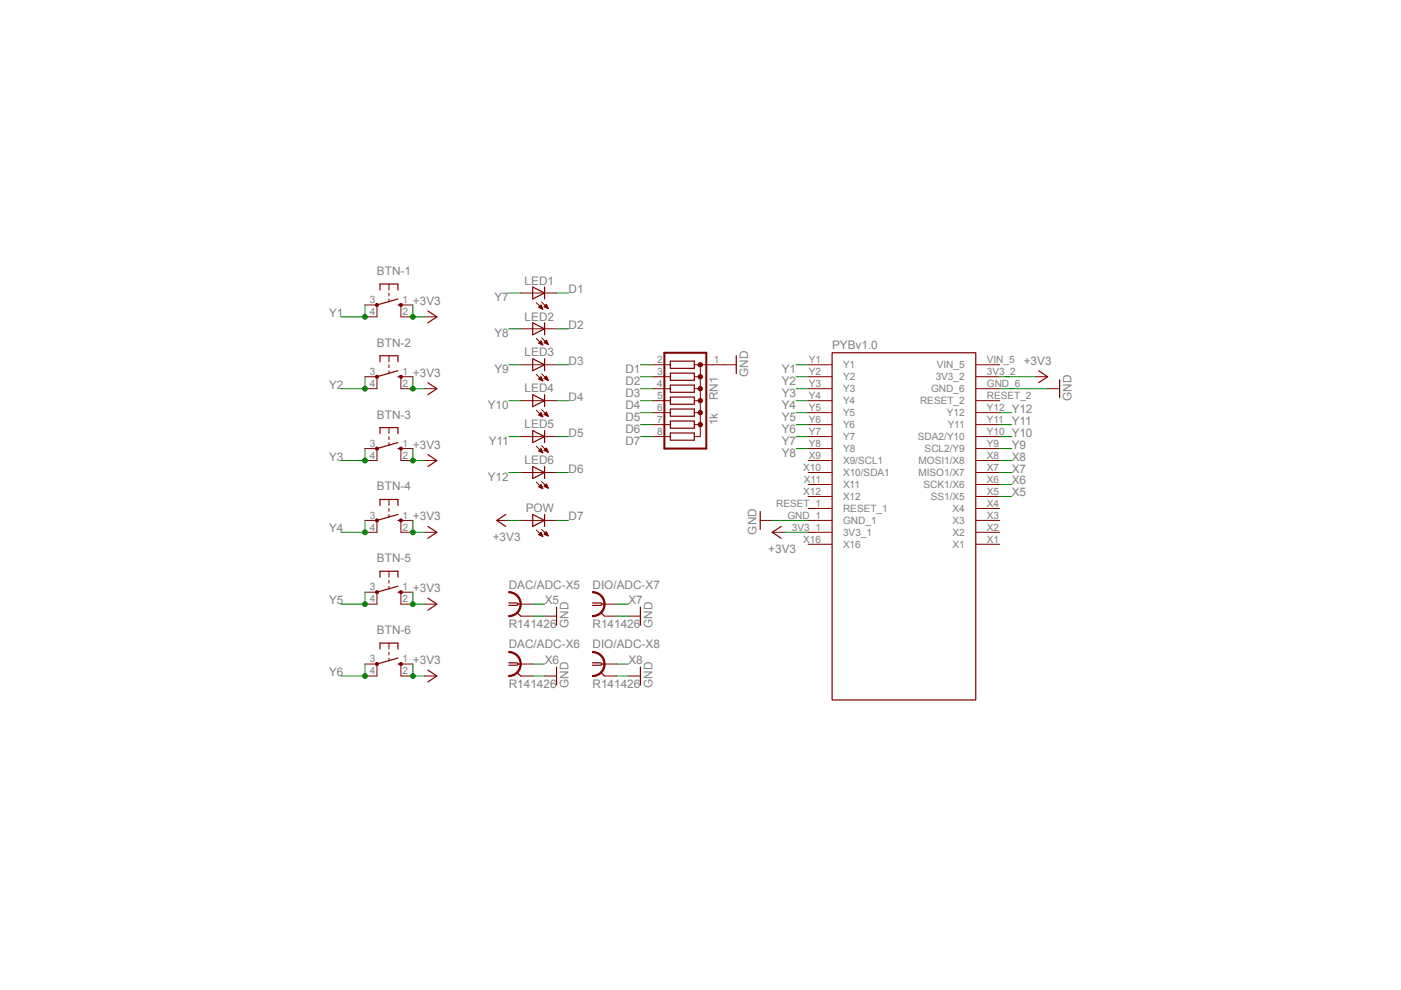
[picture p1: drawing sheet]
<svg xmlns="http://www.w3.org/2000/svg" width="297mm" height="210mm" viewBox="0 0 297 210" stroke-linecap="round" stroke-linejoin="round" font-family="sans-serif">
<path d="M176.4 74.8h30.5v73.7h-30.5zM220.2 78.6l1.9 1.3-1.9 1.3M80.6 92v-1.3h3.8v1.3M84.4 95.1h.6M84.4 93.9l-4.5 1.2M224.7 80.5v3.8M165.6 111.7l-1.9 1.2 1.9 1.3" fill="none" stroke="#800000" stroke-width=".25"/>
<g fill="none" stroke="#800000" stroke-width=".21">
<path d="M171.3 79.9h5.1M171.3 77.4h5.1M206.9 79.9h5.1M206.9 77.4h5.1M219.6 79.9h2.5M79.9 95.1v2.6M82.5 90.7v1.3M82.5 92.6v.6M82.5 93.9v.6M85 95.1v2.6M171.3 92.6h5.1M171.3 82.4h5.1"/>
<path d="M171.3 95.1h5.1M171.3 97.7h5.1M171.3 85h5.1M171.3 87.5h5.1M171.3 90.1h5.1M206.9 92.6h5.1M206.9 82.4h5.1M206.9 95.1h5.1M206.9 97.7h5.1M206.9 85h5.1M206.9 87.5h5.1M206.9 90.1h5.1"/>
<path d="M222.1 82.4h2.6M163.7 112.9h2.6M171.3 100.2h5.1M171.3 102.8h5.1M171.3 105.3h5.1M171.3 107.8h5.1M171.3 110.4h5.1M171.3 112.9h5.1M171.3 115.4h5.1M206.9 100.2h5.1M206.9 102.8h5.1M206.9 105.3h5.1"/>
<path d="M206.9 107.8h5.1M206.9 110.4h5.1M206.9 112.9h5.1M206.9 115.4h5.1"/>
</g>
<circle cx="79.9" cy="95.1" r=".33" fill="#800000"/>
<circle cx="79.9" cy="95.1" r=".33" fill="none" stroke="#800000" stroke-width=".21"/>
<circle cx="85" cy="95.1" r=".33" fill="#800000"/>
<g fill="none" stroke="#800000" stroke-width=".21">
<path d="M77.4 95.1h2.5M77.4 97.7h2.5M85 95.1h2.5M85 97.7h2.5M79.9 110.4v2.5M82.5 105.9v1.3M82.5 107.8v.7M82.5 109.1v.6M85 110.4v2.5"/>
<circle cx="85" cy="95.1" r=".33"/>
</g>
<path d="M80.6 107.2v-1.3h3.8v1.3M84.4 110.4h.6M84.4 109.1l-4.5 1.3" fill="none" stroke="#800000" stroke-width=".25"/>
<circle cx="79.9" cy="110.4" r=".33" fill="#800000"/>
<circle cx="79.9" cy="110.4" r=".33" fill="none" stroke="#800000" stroke-width=".21"/>
<circle cx="85" cy="110.4" r=".33" fill="#800000"/>
<g fill="none" stroke="#800000" stroke-width=".21">
<path d="M79.9 64.7v2.5M82.5 60.2v1.3M82.5 62.1v.7M82.5 63.4v.7M85 64.7v2.5M110.4 77.4h7.6M110.4 62.1h7.6M110.4 69.7h7.6M113.7 71.8l1.4 1.4-.9-.4 .5-.5 .4 .9M113.7 79.4l1.4 1.4M113.7 64.2l1.4 1.4M114.2 72.8h.7"/>
<path d="M114.3 65.2h.6M114.3 65.1h.6M114.3 72.7h.6M114.4 65h.4M114.4 72.6h.4M114.5 64.9h.3M114.5 72.9h.5M114.6 72.5h.2M114.6 65.3h.4M114.7 64.7h.1M114.7 79.9h.1M114.7 72.3h.1"/>
<path d="M114.7 79.9l.4 .9-.9-.4zM114.7 64.7l.4 .9-.9-.4zM114.8 73.1h.2M114.8 79.3l1.4 1.4M114.8 64.1l1.4 1.3M114.8 71.6l1.4 1.4M114.8 65.5h.2M115.3 65.1l.5-.5 .4 .8zM115.3 72.7l.5-.5 .4 .8zM115.4 72.7h.7M115.4 65h.6M115.4 65.1h.7"/>
<path d="M115.4 72.6h.6M115.5 64.9h.5M115.6 72.5h.4M115.7 64.7h.2M115.7 72.8h.4M115.7 79.9h.2M115.7 72.3h.2M115.7 65.2h.4M115.8 64.6h.1M115.8 72.2h.1M115.8 79.8h.1M116 72.9h.2"/>
<path d="M116 65.3h.2M153.6 77.4h2.5M110.4 85h7.6M110.4 92.6h7.6M113.7 87l1.4 1.4M113.7 94.6l1.4 1.4M114.2 80.4h.7M114.2 88h.7M114.3 95.6h.6M114.3 80.3h.6M114.3 87.9h.6M114.4 95.5h.4"/>
<path d="M114.4 95.7h.6M114.4 88.1h.6M114.4 80.2h.4M114.5 80.5h.5M114.5 87.8h.3M114.5 95.4h.3M114.6 80.1h.2M114.6 87.7h.2M114.6 95.2h.2M114.7 95.8h.3M114.7 87.5h.1M114.7 87.5l.4 .9-.9-.4z"/>
<path d="M114.7 95.1l.4 .9-.9-.3zM114.7 88.2h.3M114.8 80.6h.2M114.8 86.9l1.4 1.4M114.8 94.5l1.4 1.4M115 96h.1M115 88.4h.1M115 80.8h.1M115.3 80.3l.5-.5 .4 .9zM115.3 87.9l.5-.5 .4 .9zM115.3 95.5l.5-.5 .4 .9zM115.4 80.3h.7"/>
<path d="M115.4 87.9h.7M115.4 95.5h.7M115.5 80.2h.5M115.5 87.8h.5M115.5 95.4h.5M115.5 95.6h.6M115.6 80.1h.4M115.6 88h.5M115.6 87.7h.4M115.6 80.4h.5M115.6 95.2h.3M115.7 87.5h.2"/>
<path d="M115.7 95.1h.2M115.8 95.7h.4M115.8 87.4h.1M115.9 88.1h.3M115.9 80.5h.3M116.1 95.8h.1M116.2 88.2h.1M116.2 80.6h.1M77.4 110.4h2.5M77.4 112.9h2.5M85 110.4h2.5M85 112.9h2.5"/>
<path d="M110.4 110.4h7.6M110.4 100.2h7.6M113.7 102.3l1.4 1.4M113.7 112.4l1.4 1.4M114.3 103.2h.6M114.3 113.5h.6M114.3 113.3h.6M114.3 103.3h.7M114.4 103.1h.4M114.4 113.2h.4M114.5 103h.3M114.5 113.1h.3"/>
<path d="M114.6 113.6h.4M114.6 103.4h.4M114.6 102.8h.1M114.7 113h.1M114.7 102.8l.4 .9-.9-.4zM114.7 112.9l.4 .9-.9-.4zM114.8 102.1l1.4 1.4M114.8 112.3l1.4 1.4M114.8 113.7h.2M114.9 103.6h.2M115.3 103.1l.5-.5 .4 .9zM115.3 113.3l.5-.5 .4 .9z"/>
<path d="M115.4 103.1h.7M115.4 113.2h.6M115.4 113.3h.7M115.5 103.2h.6M115.5 103h.5M115.5 113.1h.5M115.7 102.8h.2M115.7 113h.2M115.7 113.5h.4M115.8 102.7h.1M115.8 103.3h.4M115.8 112.9h.1"/>
<path d="M116 113.6h.2M116.1 103.4h.1"/>
<circle cx="85" cy="110.4" r=".33"/>
</g>
<g fill="none" stroke="#800000" stroke-width=".25">
<path d="M80.6 61.5v-1.3h3.8v1.3M84.4 64.7h.6M84.4 63.4l-4.5 1.3M112.9 76.1l2.6 1.3-2.6 1.2zM112.9 60.9l2.6 1.2-2.6 1.3zM112.9 68.5l2.6 1.2-2.6 1.3zM115.5 76.1v2.5M115.5 60.9v2.5M115.5 68.5v2.5M156.1 75.5v3.8M112.9 83.7l2.6 1.3-2.6 1.3zM112.9 91.3l2.6 1.3-2.6 1.3z"/>
<path d="M112.9 99l2.6 1.2-2.6 1.3zM115.5 83.7v2.6M115.5 91.3v2.6M115.5 99v2.5M112.9 109.1l2.6 1.3-2.6 1.3zM115.5 109.1v2.6"/>
</g>
<circle cx="79.9" cy="64.7" r=".33" fill="#800000"/>
<circle cx="79.9" cy="64.7" r=".33" fill="none" stroke="#800000" stroke-width=".21"/>
<circle cx="85" cy="64.7" r=".33" fill="#800000"/>
<g fill="none" stroke="#800000" stroke-width=".21">
<path d="M77.4 64.7h2.5M77.4 67.2h2.5M79.9 79.9v2.5M82.5 75.5v1.2M82.5 77.4v.6M82.5 78.6v.7M85 79.9v2.5M85 64.7h2.5M85 67.2h2.5"/>
<circle cx="85" cy="64.7" r=".33"/>
</g>
<path d="M80.6 76.7v-1.2h3.8v1.2M84.4 79.9h.6M84.4 78.6l-4.5 1.3" fill="none" stroke="#800000" stroke-width=".25"/>
<circle cx="79.9" cy="79.9" r=".33" fill="#800000"/>
<circle cx="79.9" cy="79.9" r=".33" fill="none" stroke="#800000" stroke-width=".21"/>
<circle cx="85" cy="79.9" r=".33" fill="#800000"/>
<g fill="none" stroke="#800000" stroke-width=".21">
<path d="M77.4 79.9h2.5M85 79.9h2.5M77.4 82.4h2.5M85 82.4h2.5M105.3 110.4h2.6M79.9 125.6v2.5M82.5 121.2v1.2M82.5 123.1v.6M82.5 124.3v.7M85 125.6v2.5"/>
<circle cx="85" cy="79.9" r=".33"/>
</g>
<path d="M107.2 109.1l-1.9 1.3 1.9 1.3M80.6 122.4v-1.2h3.8v1.2M84.4 125.6h.6M84.4 124.3l-4.5 1.3" fill="none" stroke="#800000" stroke-width=".25"/>
<circle cx="79.9" cy="125.6" r=".33" fill="#800000"/>
<circle cx="79.9" cy="125.6" r=".33" fill="none" stroke="#800000" stroke-width=".21"/>
<circle cx="85" cy="125.6" r=".33" fill="#800000"/>
<g fill="none" stroke="#800000" stroke-width=".21">
<path d="M77.4 125.6h2.5M77.4 128.1h2.5M82.5 136.4v1.3M82.5 138.3v.6M82.5 139.6v.6M85 125.6h2.5M85 128.1h2.5M79.9 140.8v2.6M85 140.8v2.6"/>
<circle cx="85" cy="125.6" r=".33"/>
</g>
<path d="M80.6 137.7v-1.3h3.8v1.3M84.4 139.6l-4.5 1.2M84.4 140.8h.6" fill="none" stroke="#800000" stroke-width=".25"/>
<circle cx="79.9" cy="140.8" r=".33" fill="#800000"/>
<circle cx="79.9" cy="140.8" r=".33" fill="none" stroke="#800000" stroke-width=".21"/>
<circle cx="85" cy="140.8" r=".33" fill="#800000"/>
<g fill="none" stroke="#800000" stroke-width=".21">
<path d="M90.1 67.2h2.5M140.9 77.4h1.2M140.9 79.9h1.2M147.2 77.4h3.8M148.5 77.4v2.5h-1.3M148.5 79.9v2.5h-1.3M90.1 82.4h2.5M90.1 97.7h2.5M140.9 90.1h1.2M140.9 82.4h1.2M140.9 87.5h1.2M140.9 85h1.2"/>
<path d="M140.9 92.6h1.2M147.2 90.1h1.3M148.5 82.4v2.6h-1.3M148.5 85v2.5h-1.3M148.5 90.1v2.5h-1.3M148.5 87.5v2.6M90.1 112.9h2.5M90.1 128.1h2.5M77.4 140.8h2.5M77.4 143.4h2.5M85 140.8h2.5M85 143.4h2.5"/>
<path d="M90.1 143.4h2.5"/>
<circle cx="85" cy="140.8" r=".33"/>
</g>
<g fill="none" stroke="#800000" stroke-width=".25">
<path d="M90.7 66l1.9 1.2-1.9 1.3M142.1 79.1h5.1v1.6h-5.1zM142.1 76.6h5.1v1.5h-5.1zM90.7 81.2l1.9 1.2-1.9 1.3M90.7 96.4l1.9 1.3-1.9 1.3M142.1 81.7h5.1v1.5h-5.1zM142.1 84.2h5.1v1.5h-5.1zM142.1 86.8h5.1v1.5h-5.1zM142.1 89.3h5.1v1.5h-5.1zM142.1 91.8h5.1v1.6h-5.1zM90.7 111.7l1.9 1.2-1.9 1.3M90.7 126.9l1.9 1.2-1.9 1.3"/>
<path d="M90.7 142.1l1.9 1.3-1.9 1.3"/>
</g>
<path d="M140.9 74.8h8.9v20.3h-8.9z" fill="none" stroke="#800000" stroke-width=".42"/>
<path d="M148.1 89.8a.47 .47 0 0 1 .7 0 .47 .47 0 0 1-.2 .7 .47 .47 0 0 1-.6-.4h.5h-.5z" fill-rule="evenodd" fill="#800000"/>
<path d="M148.1 89.8a.47 .47 0 0 1 .7 0 .47 .47 0 0 1-.2 .7 .47 .47 0 0 1-.6-.4h.5h-.5z" fill="none" stroke="#800000" stroke-width=".21"/>
<path d="M148.1 87.3a.47 .47 0 0 1 .7-.1 .47 .47 0 0 1-.2 .8 .47 .47 0 0 1-.6-.5h.5h-.5z" fill-rule="evenodd" fill="#800000"/>
<path d="M148.1 87.3a.47 .47 0 0 1 .7-.1 .47 .47 0 0 1-.2 .8 .47 .47 0 0 1-.6-.5h.5h-.5z" fill="none" stroke="#800000" stroke-width=".21"/>
<path d="M148.1 84.8a.47 .47 0 0 1 .7-.1 .47 .47 0 0 1-.2 .7 .47 .47 0 0 1-.6-.4h.5h-.5z" fill-rule="evenodd" fill="#800000"/>
<path d="M148.1 84.8a.47 .47 0 0 1 .7-.1 .47 .47 0 0 1-.2 .7 .47 .47 0 0 1-.6-.4h.5h-.5z" fill="none" stroke="#800000" stroke-width=".21"/>
<path d="M148.1 82.2a.47 .47 0 0 1 .7-.1 .47 .47 0 0 1-.2 .8 .47 .47 0 0 1-.6-.5l.5 .1-.5-.1z" fill-rule="evenodd" fill="#800000"/>
<path d="M148.1 82.2a.47 .47 0 0 1 .7-.1 .47 .47 0 0 1-.2 .8 .47 .47 0 0 1-.6-.5l.5 .1-.5-.1z" fill="none" stroke="#800000" stroke-width=".21"/>
<path d="M148.1 79.7a.47 .47 0 0 1 .7-.1 .47 .47 0 0 1-.2 .7 .47 .47 0 0 1-.6-.4h.5h-.5z" fill-rule="evenodd" fill="#800000"/>
<path d="M148.1 79.7a.47 .47 0 0 1 .7-.1 .47 .47 0 0 1-.2 .7 .47 .47 0 0 1-.6-.4h.5h-.5z" fill="none" stroke="#800000" stroke-width=".21"/>
<path d="M148.1 77.1a.47 .47 0 0 1 .7 0 .47 .47 0 0 1-.2 .7 .47 .47 0 0 1-.6-.4h.5h-.5z" fill-rule="evenodd" fill="#800000"/>
<path d="M138.3 77.4h2.6M138.3 79.9h2.6M148.1 77.1a.47 .47 0 0 1 .7 0 .47 .47 0 0 1-.2 .7 .47 .47 0 0 1-.6-.4h.5h-.5zM151 77.4h2.6M138.3 82.4h2.6M138.3 85h2.6M138.3 87.5h2.6M138.3 90.1h2.6M138.3 92.6h2.6" fill="none" stroke="#800000" stroke-width=".21"/>
<path d="M107.9 125.5a2.67 2.67 0 0 1 2.6 2.6 2.67 2.67 0 0 1-2.6 2.7v-.2a2.41 2.41 0 0 0 2.4-2.5 2.41 2.41 0 0 0-2.4-2.4z" fill-rule="evenodd" fill="#800000"/>
<path d="M107.9 125.5a2.67 2.67 0 0 1 2.6 2.6 2.67 2.67 0 0 1-2.6 2.7v-.2a2.41 2.41 0 0 0 2.4-2.5 2.41 2.41 0 0 0-2.4-2.4zM109.9 128.1h3M110.4 130.7h2.5" fill="none" stroke="#800000" stroke-width=".21"/>
<path d="M107.9 127.9h1.7l.3 .2-.3 .3h-1.7M109.6 129.9l.8 .8" fill="none" stroke="#800000" stroke-width=".25"/>
<path d="M107.9 138.2a2.67 2.67 0 0 1 2.6 2.6 2.67 2.67 0 0 1-2.6 2.7v-.2a2.41 2.41 0 0 0 2.4-2.5 2.41 2.41 0 0 0-2.4-2.4z" fill-rule="evenodd" fill="#800000"/>
<path d="M107.9 138.2a2.67 2.67 0 0 1 2.6 2.6 2.67 2.67 0 0 1-2.6 2.7v-.2a2.41 2.41 0 0 0 2.4-2.5 2.41 2.41 0 0 0-2.4-2.4zM115.5 130.7h2.5M109.9 140.8h3M110.4 143.4h2.5M115.5 143.4h2.5" fill="none" stroke="#800000" stroke-width=".21"/>
<path d="M118 128.8v3.8M107.9 140.6h1.7l.3 .2-.3 .3h-1.7M109.6 142.6l.8 .8M118 141.5v3.8" fill="none" stroke="#800000" stroke-width=".25"/>
<path d="M125.6 125.5a2.67 2.67 0 0 1 2.7 2.6 2.67 2.67 0 0 1-2.7 2.7v-.2a2.41 2.41 0 0 0 2.4-2.5 2.41 2.41 0 0 0-2.4-2.4z" fill-rule="evenodd" fill="#800000"/>
<path d="M125.6 125.5a2.67 2.67 0 0 1 2.7 2.6 2.67 2.67 0 0 1-2.7 2.7v-.2a2.41 2.41 0 0 0 2.4-2.5 2.41 2.41 0 0 0-2.4-2.4zM127.7 128.1h3M128.2 130.7h2.5M133.2 130.7h2.6" fill="none" stroke="#800000" stroke-width=".21"/>
<path d="M125.6 127.9h1.8l.3 .2-.3 .3h-1.8M127.4 129.9l.8 .8M135.8 128.8v3.8" fill="none" stroke="#800000" stroke-width=".25"/>
<path d="M125.6 138.2a2.67 2.67 0 0 1 2.7 2.6 2.67 2.67 0 0 1-2.7 2.7v-.2a2.41 2.41 0 0 0 2.4-2.5 2.41 2.41 0 0 0-2.4-2.4z" fill-rule="evenodd" fill="#800000"/>
<path d="M161.2 110.4h2.5M125.6 138.2a2.67 2.67 0 0 1 2.7 2.6 2.67 2.67 0 0 1-2.7 2.7v-.2a2.41 2.41 0 0 0 2.4-2.5 2.41 2.41 0 0 0-2.4-2.4zM127.7 140.8h3M128.2 143.4h2.5M133.2 143.4h2.6" fill="none" stroke="#800000" stroke-width=".21"/>
<path d="M161.2 108.5v3.8M125.6 140.6h1.8l.3 .2-.3 .3h-1.8M127.4 142.6l.8 .8M135.8 141.5v3.8" fill="none" stroke="#800000" stroke-width=".25"/>
<path d="M87.5 64.7v2.5h2.6M212 82.4h10.1M107.9 110.4h2.5M163.7 110.4h7.6M166.3 112.9h5M112.9 130.7h2.6M130.7 130.7h2.5M112.9 143.4h2.6M130.7 143.4h2.5" fill="none" stroke="#008000" stroke-width=".21"/>
<circle cx="87.5" cy="67.2" r=".51" fill="#008000"/>
<g fill="none" stroke="#008000" stroke-width=".21">
<path d="M87.5 79.9v2.5h2.6"/>
<circle cx="87.5" cy="67.2" r=".51"/>
</g>
<circle cx="87.5" cy="82.4" r=".51" fill="#008000"/>
<g fill="none" stroke="#008000" stroke-width=".21">
<path d="M87.5 95.1v2.6h2.6"/>
<circle cx="87.5" cy="82.4" r=".51"/>
</g>
<circle cx="87.5" cy="97.7" r=".51" fill="#008000"/>
<g fill="none" stroke="#008000" stroke-width=".21">
<path d="M87.5 110.4v2.5h2.6"/>
<circle cx="87.5" cy="97.7" r=".51"/>
</g>
<circle cx="87.5" cy="112.9" r=".51" fill="#008000"/>
<g fill="none" stroke="#008000" stroke-width=".21">
<path d="M87.5 125.6v2.5h2.6"/>
<circle cx="87.5" cy="112.9" r=".51"/>
</g>
<circle cx="87.5" cy="128.1" r=".51" fill="#008000"/>
<g fill="none" stroke="#008000" stroke-width=".21">
<path d="M87.5 140.8v2.6h2.6"/>
<circle cx="87.5" cy="128.1" r=".51"/>
</g>
<circle cx="87.5" cy="143.4" r=".51" fill="#008000"/>
<g fill="none" stroke="#008000" stroke-width=".21">
<path d="M77.4 64.7v2.5h-5.1M107.9 62.1h2.5M212 79.9h7.6M168.8 92.6h2.5"/>
<circle cx="87.5" cy="143.4" r=".51"/>
</g>
<circle cx="77.4" cy="67.2" r=".51" fill="#008000"/>
<g fill="none" stroke="#008000" stroke-width=".21">
<path d="M107.9 77.4h2.5M107.9 69.7h2.5M168.8 77.4h2.5M107.9 85h2.5M107.9 92.6h2.5M168.8 95.1h2.5M212 95.1h2.5M212 92.6h2.5M212 87.5h2.5M212 90.1h2.5M107.9 100.2h2.5M77.4 125.6v2.5h-5.1"/>
<circle cx="77.4" cy="67.2" r=".51"/>
</g>
<circle cx="77.4" cy="128.1" r=".51" fill="#008000"/>
<g fill="none" stroke="#008000" stroke-width=".21">
<path d="M77.4 79.9v2.5h-5.1M168.8 87.5h2.5"/>
<circle cx="77.4" cy="128.1" r=".51"/>
</g>
<circle cx="77.4" cy="82.4" r=".51" fill="#008000"/>
<g fill="none" stroke="#008000" stroke-width=".21">
<path d="M168.8 79.9h2.5M77.4 140.8v2.6h-5.1"/>
<circle cx="77.4" cy="82.4" r=".51"/>
</g>
<circle cx="77.4" cy="143.4" r=".51" fill="#008000"/>
<g fill="none" stroke="#008000" stroke-width=".21">
<path d="M77.4 95.1v2.6h-5.1M168.8 90.1h2.5"/>
<circle cx="77.4" cy="143.4" r=".51"/>
</g>
<circle cx="77.4" cy="97.7" r=".51" fill="#008000"/>
<g fill="none" stroke="#008000" stroke-width=".21">
<path d="M168.8 82.4h2.5M77.4 110.4v2.5h-5.1"/>
<circle cx="77.4" cy="97.7" r=".51"/>
</g>
<circle cx="77.4" cy="112.9" r=".51" fill="#008000"/>
<g fill="none" stroke="#008000" stroke-width=".21">
<path d="M118 77.4h2.5M118 69.7h2.5M118 62.1h2.5M135.8 77.4h2.5M135.8 79.9h2.5M118 85h2.5M118 92.6h2.5M135.8 85h2.5M135.8 92.6h2.5M135.8 90.1h2.5M135.8 87.5h2.5M135.8 82.4h2.5"/>
<path d="M168.8 85h2.5M212 97.7h2.5M118 110.4h2.5M118 100.2h2.5M212 100.2h2.5M212 105.3h2.5M212 102.8h2.5M112.9 128.1h2.6M130.7 128.1h2.5M112.9 140.8h2.6M130.7 140.8h2.5"/>
<circle cx="77.4" cy="112.9" r=".51"/>
</g>
<g font-size="2.5" fill="#808080">
<text x="79.9" y="58.3">BTN-1</text>
<text x="87.5" y="64.7">+3V3</text>
<text x="104.8" y="63.9">Y7</text>
<text x="111.2" y="60.4">LED1</text>
<text x="120.5" y="62.1">D1</text>
<text x="69.8" y="67.2">Y1</text>
<text x="104.8" y="71.5">Y8</text>
<text x="111.2" y="68">LED2</text>
<text x="120.5" y="69.7">D2</text>
<text x="79.9" y="73.6">BTN-2</text>
<text x="111.2" y="75.6">LED3</text>
<text x="120.5" y="77.4">D3</text>
<text x="176.4" y="74.1">PYBv1.0</text>
<text x="217" y="77.4">+3V3</text>
<text x="69.8" y="82.4">Y2</text>
<text x="87.5" y="79.9">+3V3</text>
<text x="104.8" y="79.1">Y9</text>
<text x="111.2" y="83.2">LED4</text>
<text x="132.6" y="81.7">D2</text>
<text x="132.6" y="79.1">D1</text>
<text x="158.6" y="79.9" transform="rotate(-90 158.6 79.9)">GND</text>
<text x="165.8" y="79.1">Y1</text>
<text x="165.8" y="81.7">Y2</text>
<text x="79.9" y="88.8">BTN-3</text>
<text x="103.4" y="86.8">Y10</text>
<text x="120.5" y="85">D4</text>
<text x="132.6" y="89.3">D5</text>
<text x="132.6" y="86.8">D4</text>
<text x="132.6" y="84.2">D3</text>
<text x="152.2" y="84.9" transform="rotate(-90 152.2 84.9)">RN1</text>
<text x="165.8" y="86.8">Y4</text>
<text x="165.8" y="84.2">Y3</text>
<text x="165.8" y="89.3">Y5</text>
<text x="214.5" y="87.5">Y12</text>
<text x="227.2" y="85" transform="rotate(-90 227.2 85)">GND</text>
<text x="87.5" y="95.1">+3V3</text>
<text x="103.6" y="94.4">Y11</text>
<text x="111.2" y="90.8">LED5</text>
<text x="120.5" y="92.6">D5</text>
<text x="132.6" y="94.4">D7</text>
<text x="132.6" y="91.8">D6</text>
<text x="152.2" y="90.2" transform="rotate(-90 152.2 90.2)">1k</text>
<text x="165.8" y="94.4">Y7</text>
<text x="165.8" y="91.8">Y6</text>
<text x="214.5" y="95.1">Y9</text>
<text x="214.5" y="92.6">Y10</text>
<text x="214.5" y="90.1">Y11</text>
<text x="69.8" y="97.7">Y3</text>
<text x="103.4" y="102">Y12</text>
<text x="111.2" y="98.4">LED6</text>
<text x="120.5" y="100.2">D6</text>
<text x="165.8" y="96.9">Y8</text>
<text x="214.5" y="97.7">X8</text>
<text x="214.5" y="100.2">X7</text>
<text x="79.9" y="104">BTN-4</text>
<text x="214.5" y="105.3">X5</text>
<text x="214.5" y="102.8">X6</text>
<text x="69.8" y="112.9">Y4</text>
<text x="87.5" y="110.4">+3V3</text>
<text x="111.5" y="108.6">POW</text>
<text x="120.5" y="110.4">D7</text>
<text x="160.4" y="113.4" transform="rotate(-90 160.4 113.4)">GND</text>
<text x="79.9" y="119.3">BTN-5</text>
<text x="104.5" y="114.7">+3V3</text>
<text x="162.9" y="117.2">+3V3</text>
<text x="87.5" y="125.6">+3V3</text>
<text x="107.9" y="124.8">DAC/ADC-X5</text>
<text x="125.6" y="124.8">DIO/ADC-X7</text>
<text x="69.8" y="128.1">Y5</text>
<text x="115.5" y="128.1">X5</text>
<text x="133.2" y="128.1">X7</text>
<text x="79.9" y="134.5">BTN-6</text>
<text x="107.9" y="133.2">R141426</text>
<text x="107.9" y="137.5">DAC/ADC-X6</text>
<text x="120.5" y="133.2" transform="rotate(-90 120.5 133.2)">GND</text>
<text x="125.6" y="137.5">DIO/ADC-X8</text>
<text x="125.6" y="133.2">R141426</text>
<text x="138.3" y="133.2" transform="rotate(-90 138.3 133.2)">GND</text>
<text x="69.8" y="143.4">Y6</text>
<text x="87.5" y="140.8">+3V3</text>
<text x="115.5" y="140.8">X6</text>
<text x="133.2" y="140.8">X8</text>
<text x="107.9" y="145.9">R141426</text>
<text x="120.5" y="145.9" transform="rotate(-90 120.5 145.9)">GND</text>
<text x="125.6" y="145.9">R141426</text>
<text x="138.3" y="145.9" transform="rotate(-90 138.3 145.9)">GND</text>
</g>
<g font-size="2.1" fill="#808080">
<text x="78.4" y="64.3">3</text>
<text x="85.4" y="64.3">1</text>
<text x="78.4" y="66.9">4</text>
<text x="85.4" y="66.9">2</text>
<text x="139.3" y="77">2</text>
<text x="151.4" y="77">1</text>
<text x="171.5" y="77">Y1</text>
<text x="209.2" y="77">VIN_5</text>
<text x="78.4" y="79.5">3</text>
<text x="78.4" y="82.1">4</text>
<text x="85.4" y="79.5">1</text>
<text x="85.4" y="82.1">2</text>
<text x="139.3" y="79.5">3</text>
<text x="139.3" y="82.1">4</text>
<text x="171.5" y="79.5">Y2</text>
<text x="171.5" y="82.1">Y3</text>
<text x="178.7" y="78.1">Y1</text>
<text x="178.7" y="80.7">Y2</text>
<text x="178.7" y="83.2">Y3</text>
<text x="197.4" y="83.2">GND_6</text>
<text x="198.4" y="80.7">3V3_2</text>
<text x="198.6" y="78.1">VIN_5</text>
<text x="209.2" y="82.1">GND_6</text>
<text x="209.2" y="79.5">3V3_2</text>
<text x="139.3" y="84.6">5</text>
<text x="139.3" y="87.2">6</text>
<text x="139.3" y="89.7">7</text>
<text x="171.5" y="84.6">Y4</text>
<text x="171.5" y="87.2">Y5</text>
<text x="171.5" y="89.7">Y6</text>
<text x="178.7" y="85.7">Y4</text>
<text x="178.7" y="88.3">Y5</text>
<text x="195.1" y="85.7">RESET_2</text>
<text x="200.8" y="88.3">Y12</text>
<text x="209.2" y="87.2">Y12</text>
<text x="209.2" y="89.7">Y11</text>
<text x="209.2" y="84.6">RESET_2</text>
<text x="78.4" y="94.8">3</text>
<text x="85.4" y="94.8">1</text>
<text x="139.3" y="92.2">8</text>
<text x="171.5" y="92.2">Y7</text>
<text x="171.5" y="94.8">Y8</text>
<text x="178.7" y="90.8">Y6</text>
<text x="178.7" y="93.4">Y7</text>
<text x="178.7" y="95.9">Y8</text>
<text x="194.6" y="93.4">SDA2/Y10</text>
<text x="196" y="95.9">SCL2/Y9</text>
<text x="200.9" y="90.8">Y11</text>
<text x="209.2" y="92.2">Y10</text>
<text x="209.2" y="94.8">Y9</text>
<text x="78.4" y="97.3">4</text>
<text x="85.4" y="97.3">2</text>
<text x="170.3" y="99.9">X10</text>
<text x="171.5" y="97.3">X9</text>
<text x="178.7" y="98.4">X9/SCL1</text>
<text x="178.7" y="101">X10/SDA1</text>
<text x="194.7" y="101">MISO1/X7</text>
<text x="194.7" y="98.4">MOSI1/X8</text>
<text x="209.2" y="99.9">X7</text>
<text x="209.2" y="97.3">X8</text>
<text x="164.6" y="107.5">RESET_1</text>
<text x="170.3" y="104.9">X12</text>
<text x="170.5" y="102.4">X11</text>
<text x="178.7" y="103.5">X11</text>
<text x="178.7" y="106.1">X12</text>
<text x="195.8" y="103.5">SCK1/X6</text>
<text x="197.3" y="106.1">SS1/X5</text>
<text x="209.2" y="102.4">X6</text>
<text x="209.2" y="104.9">X5</text>
<text x="209.2" y="107.5">X4</text>
<text x="78.4" y="110">3</text>
<text x="78.4" y="112.6">4</text>
<text x="85.4" y="110">1</text>
<text x="85.4" y="112.6">2</text>
<text x="166.9" y="110">GND_1</text>
<text x="167.9" y="112.6">3V3_1</text>
<text x="178.7" y="108.6">RESET_1</text>
<text x="178.7" y="111.1">GND_1</text>
<text x="178.7" y="113.7">3V3_1</text>
<text x="202" y="108.6">X4</text>
<text x="202" y="111.1">X3</text>
<text x="202" y="113.7">X2</text>
<text x="209.2" y="110">X3</text>
<text x="209.2" y="112.6">X2</text>
<text x="170.3" y="115.1">X16</text>
<text x="178.7" y="116.2">X16</text>
<text x="202" y="116.2">X1</text>
<text x="209.2" y="115.1">X1</text>
<text x="78.4" y="125.2">3</text>
<text x="85.4" y="125.2">1</text>
<text x="78.4" y="127.8">4</text>
<text x="85.4" y="127.8">2</text>
<text x="78.4" y="140.5">3</text>
<text x="78.4" y="143">4</text>
<text x="85.4" y="140.5">1</text>
<text x="85.4" y="143">2</text>
</g>
</svg>
